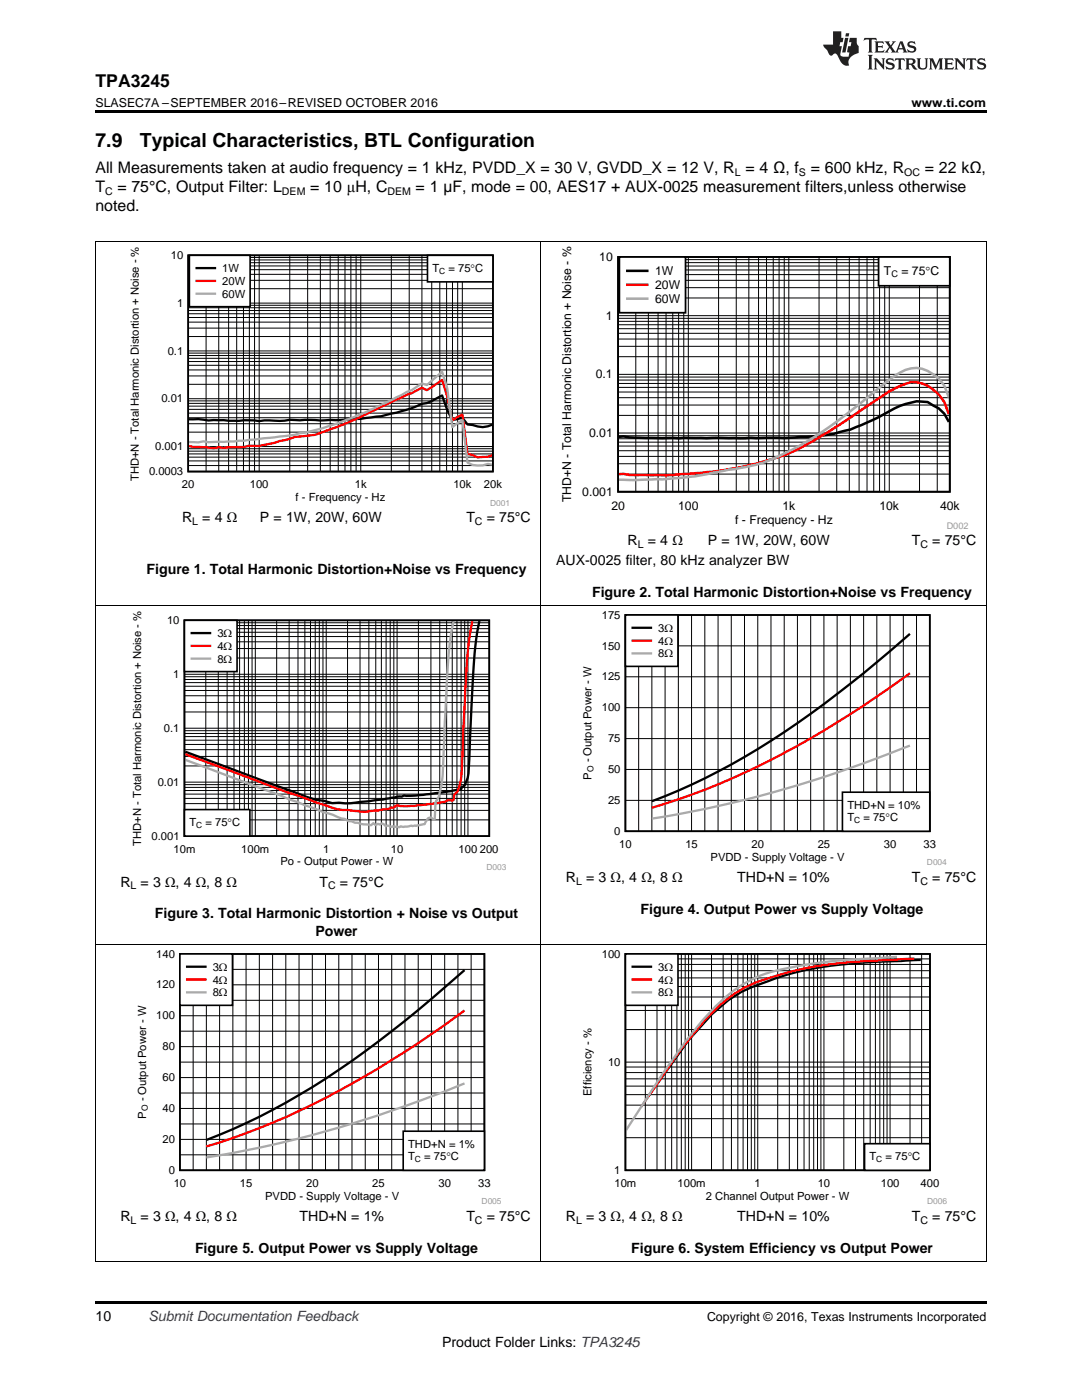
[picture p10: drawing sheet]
<svg xmlns="http://www.w3.org/2000/svg" width="216mm" height="279mm" viewBox="0 0 216 279" stroke-linecap="round" stroke-linejoin="round" font-family="sans-serif">
<path d="M19 259.7h177.8v.5h-177.8z" fill="#000"/>
<path d="M19.1 188.6v63.2M107.9 188.6v63.2M196.8 188.6v63.2M19 251.7h177.8" fill="none" stroke="#000" stroke-width=".2"/>
<path d="M27 189.5h73v50.9h-73z" fill-rule="evenodd" fill="#fff"/>
<path d="M35.9 190.4h60.8v43.2h-60.8z" fill="none" stroke="#000" stroke-width=".33"/>
<g fill="none" stroke="#000" stroke-width=".2">
<path d="M35.9 199.6h60.8M35.9 196.5h60.8M35.9 193.5h60.8M38.5 190.4v43.2M41.2 190.4v43.2M43.8 190.4v43.2M46.5 190.4v43.2M49.1 190.4v43.2M51.7 190.4v43.2M54.4 190.4v43.2M57 190.4v43.2M59.7 190.4v43.2"/>
<path d="M62.3 190.4v43.2M65 190.4v43.2M67.6 190.4v43.2M70.2 190.4v43.2M72.9 190.4v43.2M75.5 190.4v43.2M78.2 190.4v43.2M80.8 190.4v43.2M83.5 190.4v43.2M86.1 190.4v43.2M88.7 190.4v43.2M91.4 190.4v43.2"/>
<path d="M94 190.4v43.2M35.9 218.1h60.8M35.9 215.1h60.8M35.9 212h60.8M35.9 208.9h60.8M35.9 205.8h60.8M35.9 202.7h60.8M35.9 230.5h60.8M35.9 227.4h60.8M35.9 224.3h60.8M35.9 221.2h60.8"/>
</g>
<path d="M92.7 193.6a229.2 229.2 0 0 1-30.4 23.4 121.3 121.3 0 0 1-21.1 10.5" fill="none" stroke="#000" stroke-width=".46"/>
<path d="M92.7 201.7a187 187 0 0 1-41 23.4l-5.2 2-5.3 1.7" fill="none" stroke="#f00" stroke-width=".46"/>
<path d="M92.7 216.2a231 231 0 0 1-51.5 14.8" fill="none" stroke="#aaa" stroke-width=".46"/>
<path d="M80.5 225.8h16.2v7.8h-16.2z" fill-rule="evenodd" fill="#fff"/>
<path d="M80.5 225.8h16.2v7.8h-16.2z" fill="none" stroke="#000" stroke-width=".33"/>
<path d="M35.9 190.4h10.5v10.2h-10.5z" fill-rule="evenodd" fill="#fff"/>
<path d="M35.9 190.4h10.5v10.2h-10.5z" fill="none" stroke="#000" stroke-width=".33"/>
<path d="M37.3 192.9h3.7" fill="none" stroke="#000" stroke-width=".46"/>
<path d="M37.3 195.5h3.7" fill="none" stroke="#f00" stroke-width=".46"/>
<path d="M37.3 198h3.7" fill="none" stroke="#aaa" stroke-width=".46"/>
<path d="M115.9 189.5h73v50.9h-73z" fill-rule="evenodd" fill="#fff"/>
<path d="M124.8 190.4h60.8v43.2h-60.8z" fill="none" stroke="#000" stroke-width=".33"/>
<g fill="none" stroke="#000" stroke-width=".2">
<path d="M124.8 199h60.8M124.8 196.9h60.8M124.8 195.2h60.8M124.8 193.7h60.8M124.8 192.5h60.8M124.8 191.4h60.8M128.8 190.4v43.2M131.1 190.4v43.2M132.7 190.4v43.2M134 190.4v43.2M135.1 190.4v43.2M136 190.4v43.2"/>
<path d="M136.7 190.4v43.2M137.4 190.4v43.2M138 190.4v43.2M142 190.4v43.2M144.3 190.4v43.2M145.9 190.4v43.2M147.2 190.4v43.2M148.3 190.4v43.2M149.2 190.4v43.2M149.9 190.4v43.2M150.6 190.4v43.2M151.2 190.4v43.2"/>
<path d="M155.2 190.4v43.2M157.5 190.4v43.2M159.2 190.4v43.2M160.4 190.4v43.2M161.5 190.4v43.2M162.4 190.4v43.2M163.1 190.4v43.2M163.8 190.4v43.2M164.4 190.4v43.2M168.4 190.4v43.2M170.7 190.4v43.2M172.4 190.4v43.2"/>
<path d="M173.6 190.4v43.2M174.7 190.4v43.2M175.6 190.4v43.2M176.3 190.4v43.2M177 190.4v43.2M177.6 190.4v43.2M181.6 190.4v43.2M183.9 190.4v43.2M185.6 190.4v43.2M124.8 218.5h60.8M124.8 216.8h60.8M124.8 215.3h60.8"/>
<path d="M124.8 214.1h60.8M124.8 212.9h60.8M124.8 212h60.8M124.8 205.5h60.8M124.8 201.7h60.8M124.8 227.1h60.8M124.8 223.3h60.8M124.8 220.6h60.8"/>
</g>
<path d="M183.7 191.6l-9.1 .4-6.1 .4a60.5 60.5 0 0 0-18.5 4.6l-2.1 1-2.5 1.6-3.3 2.8-4.7 5.2-7.9 11" fill="none" stroke="#000" stroke-width=".46"/>
<path d="M182.4 191.3l-9.6 .5-5.8 .5a60.9 60.9 0 0 0-18.5 4.8l-2.1 1.3-2.5 2-3.3 3.3-4.7 5.6-7.9 11.6" fill="none" stroke="#f00" stroke-width=".46"/>
<path d="M179 191l-9.9 .6-6.6 .7a68 68 0 0 0-10.7 2.4 25.7 25.7 0 0 0-9.1 6.2l-2.5 2.8-3.3 4-4.7 6.6-7.3 11.2" fill="none" stroke="#aaa" stroke-width=".46"/>
<path d="M172.5 228.2h13.1v5.4h-13.1z" fill-rule="evenodd" fill="#fff"/>
<path d="M172.5 228.2h13.1v5.4h-13.1z" fill="none" stroke="#000" stroke-width=".33"/>
<path d="M124.8 190.4h10.5v10.2h-10.5z" fill-rule="evenodd" fill="#fff"/>
<path d="M124.8 190.4h10.5v10.2h-10.5z" fill="none" stroke="#000" stroke-width=".33"/>
<path d="M126.2 192.9h3.7" fill="none" stroke="#000" stroke-width=".46"/>
<path d="M126.2 195.5h3.7" fill="none" stroke="#f00" stroke-width=".46"/>
<path d="M126.2 198h3.7" fill="none" stroke="#aaa" stroke-width=".46"/>
<path d="M19.1 120.9v67.7M107.9 120.9v67.7M196.8 120.9v67.7M19 188.5h177.8" fill="none" stroke="#000" stroke-width=".2"/>
<path d="M26 122h75v51.7h-75z" fill-rule="evenodd" fill="#fff"/>
<path d="M36.8 123.8h60.8v43.1h-60.8z" fill="none" stroke="#000" stroke-width=".32"/>
<g fill="none" stroke="#000" stroke-width=".2">
<path d="M36.8 138.9h60.8M36.8 137.8h60.8M36.8 137h60.8M36.8 136.2h60.8M36.8 135.6h60.8M36.8 135.1h60.8M36.8 134.6h60.8M36.8 131.3h60.8M36.8 129.4h60.8M36.8 128.1h60.8M36.8 127h60.8M36.8 126.2h60.8"/>
<path d="M36.8 125.5h60.8M36.8 124.8h60.8M36.8 124.3h60.8M41.1 123.8v43.1M43.6 123.8v43.1M45.3 123.8v43.1M46.7 123.8v43.1M47.8 123.8v43.1M48.8 123.8v43.1M49.6 123.8v43.1M50.3 123.8v43.1M50.9 123.8v43.1"/>
<path d="M55.2 123.8v43.1M57.7 123.8v43.1M59.5 123.8v43.1M60.8 123.8v43.1M62 123.8v43.1M62.9 123.8v43.1M63.7 123.8v43.1M64.4 123.8v43.1M65.1 123.8v43.1M69.3 123.8v43.1M71.8 123.8v43.1M73.6 123.8v43.1"/>
<path d="M75 123.8v43.1M76.1 123.8v43.1M77 123.8v43.1M77.9 123.8v43.1M78.6 123.8v43.1M79.2 123.8v43.1M83.5 123.8v43.1M86 123.8v43.1M87.7 123.8v43.1M89.1 123.8v43.1M90.2 123.8v43.1M91.2 123.8v43.1"/>
<path d="M92 123.8v43.1M92.7 123.8v43.1M93.4 123.8v43.1M36.8 159.3h60.8M36.8 158.5h60.8M36.8 157.8h60.8M36.8 157.1h60.8M36.8 156.6h60.8M36.8 156.1h60.8M36.8 152.9h60.8M36.8 151h60.8M36.8 149.6h60.8"/>
<path d="M36.8 148.6h60.8M36.8 147.7h60.8M36.8 147h60.8M36.8 146.4h60.8M36.8 145.8h60.8M36.8 145.3h60.8M36.8 142.1h60.8M36.8 140.2h60.8M36.8 163.6h60.8M36.8 161.7h60.8M36.8 160.4h60.8"/>
</g>
<path d="M95.7 124l-.2 .6a52.8 52.8 0 0 0-1 7.9l-.9 19.1a7.8 7.8 0 0 1-.6 4.4 1.28 1.28 0 0 1-.8 1.1l-.2 .5-2.1 .3-5.5 .7-2.5 .2h-1.3l-.4 .2h-1l-2.8 .6-4.5 .4a12 12 0 0 1-4.3 .2l-1.3 .1-1.5-.4-1.8-.3-2-.6-24-9" fill="none" stroke="#000" stroke-width=".46"/>
<path d="M94.3 124l-.6 3.2-.5 5.2-.9 18.6a16.1 16.1 0 0 1-.6 5.9 1.8 1.8 0 0 1-1 1.6l-.2 1.2h-1.3l-.6 .3-2.9 .5a25.8 25.8 0 0 1-5.9 .4l-.4-.2-.4 .1-.5 .4-.4-.1-.5 .3-1.6 .2a16.6 16.6 0 0 1-6.6 0 9.4 9.4 0 0 1-4.7-1l-7.6-2.5-20.1-7.6" fill="none" stroke="#f00" stroke-width=".46"/>
<path d="M90.5 124l-.6 3.1-.5 4.7-.9 19.6a26.3 26.3 0 0 1-.9 7.6l-.7 1.2-.2 3.3a.56 .56 0 0 1-.7-.3h-.1a.73 .73 0 0 0-.8 .6l-.4 .7-1.7 .3h-.9l-1.6 .2-.5-.1-.3 .2-.7-.1-.3 .1-.3-.2-.3 .2-.7-.3-.4 .1-.8-.6-.4 .3-.4-.2-.5 .3-.4-.4-.5 .4-4.5-.8-.7-.5-.7-.1-1.7-.7-1.9-.5-27.5-10.5" fill="none" stroke="#aaa" stroke-width=".46"/>
<path d="M36.8 161.6h13.1v5.3h-13.1z" fill-rule="evenodd" fill="#fff"/>
<path d="M36.8 161.6h13.1v5.3h-13.1z" fill="none" stroke="#000" stroke-width=".32"/>
<path d="M36.8 123.8h10.5v10.2h-10.5z" fill-rule="evenodd" fill="#fff"/>
<path d="M36.8 123.8h10.5v10.2h-10.5z" fill="none" stroke="#000" stroke-width=".32"/>
<path d="M38.3 126.3h3.6" fill="none" stroke="#000" stroke-width=".46"/>
<path d="M38.3 128.9h3.6" fill="none" stroke="#f00" stroke-width=".46"/>
<path d="M38.3 131.4h3.6" fill="none" stroke="#aaa" stroke-width=".46"/>
<path d="M115.9 121.9h73v50.9h-73z" fill-rule="evenodd" fill="#fff"/>
<path d="M124.8 122.7h60.7v43.2h-60.7z" fill="none" stroke="#000" stroke-width=".33"/>
<g fill="none" stroke="#000" stroke-width=".2">
<path d="M124.8 135.1h60.7M124.8 128.9h60.7M127.4 122.7v43.2M130.1 122.7v43.2M132.7 122.7v43.2M135.4 122.7v43.2M138 122.7v43.2M140.6 122.7v43.2M143.3 122.7v43.2M145.9 122.7v43.2M148.6 122.7v43.2M151.2 122.7v43.2"/>
<path d="M153.8 122.7v43.2M156.5 122.7v43.2M159.1 122.7v43.2M161.8 122.7v43.2M164.4 122.7v43.2M167 122.7v43.2M169.7 122.7v43.2M172.3 122.7v43.2M175 122.7v43.2M177.6 122.7v43.2M180.2 122.7v43.2M182.9 122.7v43.2"/>
<path d="M124.8 159.7h60.7M124.8 153.6h60.7M124.8 147.4h60.7M124.8 141.2h60.7"/>
</g>
<path d="M181.6 126.5a207.2 207.2 0 0 1-35.7 26.1l-5.3 2.7a110.2 110.2 0 0 1-10.5 4.6" fill="none" stroke="#000" stroke-width=".46"/>
<path d="M181.6 134.4a179.9 179.9 0 0 1-43.6 24.2l-7.9 2.6" fill="none" stroke="#f00" stroke-width=".46"/>
<path d="M181.6 148.8a235.3 235.3 0 0 1-51.5 14.6" fill="none" stroke="#aaa" stroke-width=".46"/>
<path d="M168.1 158.1h17.4v7.8h-17.4z" fill-rule="evenodd" fill="#fff"/>
<path d="M168.1 158.1h17.4v7.8h-17.4z" fill="none" stroke="#000" stroke-width=".33"/>
<path d="M124.8 122.7h10.5v10.3h-10.5z" fill-rule="evenodd" fill="#fff"/>
<path d="M124.8 122.7h10.5v10.3h-10.5z" fill="none" stroke="#000" stroke-width=".33"/>
<path d="M126.2 125.3h3.7" fill="none" stroke="#000" stroke-width=".46"/>
<path d="M126.2 127.8h3.7" fill="none" stroke="#f00" stroke-width=".46"/>
<path d="M126.2 130.4h3.7" fill="none" stroke="#aaa" stroke-width=".46"/>
<path d="M19.1 48.2v72.7M107.9 48.2v72.7M196.8 48.2v72.7M19 120.9h177.8" fill="none" stroke="#000" stroke-width=".2"/>
<path d="M111.6 49.3h81.6v56.3h-81.6z" fill-rule="evenodd" fill="#fff"/>
<path d="M123.3 51.3h66.2v46.8h-66.2z" fill="none" stroke="#000" stroke-width=".35"/>
<g fill="none" stroke="#000" stroke-width=".2">
<path d="M123.3 59.5h66.2M123.3 57.4h66.2M123.3 55.9h66.2M123.3 54.8h66.2M123.3 53.9h66.2M123.3 53.1h66.2M123.3 52.4h66.2M123.3 51.8h66.2M126.9 51.3v46.8M129.4 51.3v46.8M131.3 51.3v46.8M132.9 51.3v46.8"/>
<path d="M134.2 51.3v46.8M135.4 51.3v46.8M136.4 51.3v46.8M137.3 51.3v46.8M143.4 51.3v46.8M146.9 51.3v46.8M149.4 51.3v46.8M151.4 51.3v46.8M153 51.3v46.8M154.3 51.3v46.8M155.5 51.3v46.8M156.5 51.3v46.8"/>
<path d="M157.4 51.3v46.8M163.4 51.3v46.8M167 51.3v46.8M169.5 51.3v46.8M171.4 51.3v46.8M173 51.3v46.8M174.3 51.3v46.8M175.5 51.3v46.8M176.5 51.3v46.8M177.4 51.3v46.8M183.5 51.3v46.8M187 51.3v46.8"/>
<path d="M123.3 79.4h66.2M123.3 78.2h66.2M123.3 77.3h66.2M123.3 76.5h66.2M123.3 75.8h66.2M123.3 75.2h66.2M123.3 74.7h66.2M123.3 71.2h66.2M123.3 69.1h66.2M123.3 67.7h66.2M123.3 66.5h66.2M123.3 65.6h66.2"/>
<path d="M123.3 64.8h66.2M123.3 64.1h66.2M123.3 63.5h66.2M123.3 63h66.2M123.3 94.6h66.2M123.3 92.6h66.2M123.3 91.1h66.2M123.3 90h66.2M123.3 89h66.2M123.3 88.2h66.2M123.3 87.6h66.2M123.3 87h66.2"/>
<path d="M123.3 86.4h66.2M123.3 82.9h66.2M123.3 80.8h66.2"/>
</g>
<path d="M189.3 84.2l-.9-1.6-1.1-1.1-2.2-1.3a8.4 8.4 0 0 0-5.5 .8 76 76 0 0 1-9.9 4.7 33.3 33.3 0 0 1-10 1.5l-3.3 .2h-23.1a65.1 65.1 0 0 1-8.9-.3l-.9 .1" fill="none" stroke="#000" stroke-width=".5"/>
<path d="M189.3 82.7a7.9 7.9 0 0 0-7.5-6.5 24.2 24.2 0 0 0-7.7 4.1l-6.6 4.5a57.8 57.8 0 0 1-12.2 6.4 74.2 74.2 0 0 1-19.8 3.5l-2.2 .1h-3.3l-6.5-.2" fill="none" stroke="#f00" stroke-width=".5"/>
<path d="M189.3 79.3a7.6 7.6 0 0 0-6.4-5.9 7.2 7.2 0 0 0-4.4 1.6l-1.1 .8a127.8 127.8 0 0 1-17.7 13 35.2 35.2 0 0 1-12.1 4.6l-2.2 .3a72.7 72.7 0 0 1-17.6 2.1l-4.3-.1" fill="none" stroke="#aaa" stroke-width=".5"/>
<path d="M175.3 51.3h14.2v5.7h-14.2z" fill-rule="evenodd" fill="#fff"/>
<path d="M175.3 51.3h14.2v5.7h-14.2z" fill="none" stroke="#000" stroke-width=".35"/>
<path d="M123.6 51.3h13.2v11.1h-13.2z" fill-rule="evenodd" fill="#fff"/>
<path d="M123.6 51.3h13.2v11.1h-13.2z" fill="none" stroke="#000" stroke-width=".35"/>
<path d="M125.2 54.1h4" fill="none" stroke="#000" stroke-width=".5"/>
<path d="M125.2 56.8h4" fill="none" stroke="#f00" stroke-width=".5"/>
<path d="M125.2 59.6h4" fill="none" stroke="#aaa" stroke-width=".5"/>
<path d="M25.5 49.3h75.9v51.7h-75.9z" fill-rule="evenodd" fill="#fff"/>
<path d="M37.6 51h60.8v43.1h-60.8z" fill="none" stroke="#000" stroke-width=".33"/>
<g fill="none" stroke="#000" stroke-width=".2">
<path d="M37.6 57.6h60.8M37.6 55.9h60.8M37.6 54.8h60.8M37.6 53.8h60.8M37.6 53.1h60.8M37.6 52.4h60.8M37.6 51.9h60.8M37.6 51.4h60.8M41.1 51v43.1M43.6 51v43.1M45.6 51v43.1M47.2 51v43.1"/>
<path d="M48.6 51v43.1M49.8 51v43.1M50.8 51v43.1M51.7 51v43.1M57.8 51v43.1M61.4 51v43.1M63.9 51v43.1M65.9 51v43.1M67.5 51v43.1M68.8 51v43.1M70 51v43.1M71.1 51v43.1"/>
<path d="M72 51v43.1M78.1 51v43.1M81.7 51v43.1M84.2 51v43.1M86.1 51v43.1M87.8 51v43.1M89.1 51v43.1M90.3 51v43.1M91.3 51v43.1M92.3 51v43.1M37.6 79.6h60.8M37.6 76.7h60.8"/>
<path d="M37.6 75h60.8M37.6 73.8h60.8M37.6 72.9h60.8M37.6 72.2h60.8M37.6 71.5h60.8M37.6 71h60.8M37.6 70.5h60.8M37.6 70h60.8M37.6 67.2h60.8M37.6 65.5h60.8M37.6 64.3h60.8M37.6 63.4h60.8"/>
<path d="M37.6 62.6h60.8M37.6 62h60.8M37.6 61.4h60.8M37.6 60.9h60.8M37.6 60.5h60.8M37.6 92.9h60.8M37.6 92h60.8M37.6 91.2h60.8M37.6 90.6h60.8M37.6 90h60.8M37.6 89.6h60.8M37.6 89.1h60.8"/>
<path d="M37.6 86.2h60.8M37.6 84.6h60.8M37.6 83.4h60.8M37.6 82.4h60.8M37.6 81.7h60.8M37.6 81.1h60.8M37.6 80.5h60.8M37.6 80h60.8"/>
</g>
<path d="M37.7 83.7a12.7 12.7 0 0 1 3.9 .2l3-.1 3.1 .2 1-.1 3 .1 2.1-.1a12.3 12.3 0 0 0 4-.1 126 126 0 0 0 16.2-.5l1-.1a32.9 32.9 0 0 0 9.2-2.6 10 10 0 0 0 4-1.7l1 2.9 1.1 2 2-.4 1 1.3 1 .1a4.4 4.4 0 0 0 3.9 0" fill="none" stroke="#000" stroke-width=".46"/>
<path d="M37.7 89a46.5 46.5 0 0 0 9 .2h2l1-.3a16 16 0 0 0 6.1-.9l1-.1a9.7 9.7 0 0 1 4.1-.9 8.7 8.7 0 0 0 4-1 117.6 117.6 0 0 0 14.2-6.3l3-1.2 2.1-1.1 1 .5 3-2.1 1 3.3 1.1 4.8 2-1.2 1 7.9 1 .2 1 .5 2-.1 .9-.3" fill="none" stroke="#f00" stroke-width=".46"/>
<path d="M37.7 88.2l1.9 .1 1-.2 1 .2 1-.1a139.4 139.4 0 0 0 18.3-1.8 83.1 83.1 0 0 0 20.2-8.2l1-.3 2.1-1.4 1 .3 3-2.6 1 3.3 1.1 7.8 2-1.4 1 8.4a4.9 4.9 0 0 0 4 .3l.9 .1" fill="none" stroke="#aaa" stroke-width=".46"/>
<path d="M85.3 51h13.1v5.3h-13.1z" fill-rule="evenodd" fill="#fff"/>
<path d="M85.3 51h13.1v5.3h-13.1z" fill="none" stroke="#000" stroke-width=".33"/>
<path d="M37.8 51h12.1v10.2h-12.1z" fill-rule="evenodd" fill="#fff"/>
<path d="M37.8 51h12.1v10.2h-12.1z" fill="none" stroke="#000" stroke-width=".33"/>
<path d="M39.2 53.5h3.7" fill="none" stroke="#000" stroke-width=".46"/>
<path d="M39.2 56.1h3.7" fill="none" stroke="#f00" stroke-width=".46"/>
<path d="M39.2 58.6h3.7" fill="none" stroke="#aaa" stroke-width=".46"/>
<path d="M19 48.1h177.8" fill="none" stroke="#000" stroke-width=".2"/>
<path d="M19 22h177.8v.5h-177.8z" fill="#000"/>
<g fill="#231f20">
<path d="M172.5 7.6l-.1 .5 .4-.2h.6v.1v2.1l-.2 .4h.9l-.2-.4v-2.1l.1-.1h.5l.5 .2-.2-.5zM174.5 8.3l.2 .3v1.5l-.2 .4h1.8l.2-.6a1.04 1.04 0 0 1-1.3 .2v-.7h.6l.3 .2v-.6l-.3 .2h-.6v-.6l.8-.1 .4 .3-.2-.5zM176.5 8.3l.9 1.1-.9 1.1h.8l-.2-.2 .4-.7 .5 .7-.2 .2h1.5l-.2-.2 .2-.4h.9l.1 .4-.2 .2h1l-.3-.3-.7-1.9h-.5l-.9 2-.8-1 .9-1h-.8l.1 .3-.4 .5-.3-.6 .1-.2zM179.7 8.6l.4 1h-.7zM181.3 8.4a.63 .63 0 0 0-.2 .7 .63 .63 0 0 0 .6 .4l.6 .2 .1 .2a.75 .75 0 0 1-.7 .4 .75 .75 0 0 1-.6-.5l.1 .7 .1-.1a1.11 1.11 0 0 0 1.5-.6 1.13 1.13 0 0 0-1.2-.8l-.1-.4a1.04 1.04 0 0 1 1.2 .2l-.2-.5-.2 .1-.4-.2zM173.2 10.9l.2 .4v2.2l-.2 .4h1l-.3-.4v-2.2l.3-.4zM174.3 11.6l.3 .4v1.5l-.3 .4h.8l-.2-.4v-1.3l1.5 1.7v-1.9l.2-.4h-.7l.2 .4v.9l-1.1-1.3zM177 11.8a.62 .62 0 0 0-.2 .7 .62 .62 0 0 0 .6 .4l.6 .1 .1 .3a.76 .76 0 0 1-.7 .3 .76 .76 0 0 1-.7-.4l.2 .7 .1-.1a1.11 1.11 0 0 0 1.5-.6 1.13 1.13 0 0 0-1.2-.8l-.1-.4a1.04 1.04 0 0 1 1.2 .2l-.2-.6-.2 .1-.5-.1zM178.7 11.6l-.2 .6a.61 .61 0 0 1 .8-.3v1.6l-.2 .4h.9l-.2-.4v-1.6a.63 .63 0 0 1 .7 .3l-.1-.6zM180.6 11.6l.3 .4v1.5l-.3 .4h1l-.2-.2-.1-.8 .6 .2a.76 .76 0 0 0 1.2 .7l-1-1a.58 .58 0 0 0 .6-.5 .58 .58 0 0 0-.5-.6zM181.4 11.9h.1a.45 .45 0 0 1 .5 .1 .45 .45 0 0 1 .1 .5l-.8 .2zM182.9 11.6l.2 .2a2.17 2.17 0 0 0 .3 1.9 .99 .99 0 0 0 1.6-.6v-1.1l.2-.4h-.7l.2 .2a1.92 1.92 0 0 1-.2 1.8 .6 .6 0 0 1-.9-.5v-1.1l.2-.4zM185.4 11.6l.2 .4v1.5l-.2 .4h.7l-.2-.4v-1.4l.8 1.8 .8-1.8v1.4l-.2 .4h.9l-.2-.4v-1.5l.2-.4h-.8l-.6 1.5-.6-1.5zM188.4 11.6l.2 .4v1.5l-.2 .4h1.8l.1-.6a1.04 1.04 0 0 1-1.2 .1v-.6h.5l.4 .2v-.6l-.4 .2h-.5v-.7h.8l.3 .3-.1-.6zM190.5 11.6l.2 .4v1.5l-.2 .4h.7l-.2-.4v-1.3l1.5 1.7v-1.9l.2-.4h-.7l.2 .4v.9l-1.1-1.3zM192.9 11.6l-.1 .6a.61 .61 0 0 1 .7-.3l.1 1.6-.3 .4h1l-.3-.4 .1-1.6a.63 .63 0 0 1 .7 .3l-.1-.6zM195.2 11.8a.62 .62 0 0 0-.2 .7 .62 .62 0 0 0 .6 .4l.6 .1 .1 .3a.76 .76 0 0 1-.7 .3 .76 .76 0 0 1-.6-.4l.1 .7 .1-.1a1.11 1.11 0 0 0 1.6-.6 1.13 1.13 0 0 0-1.3-.8l-.1-.4a1.04 1.04 0 0 1 1.2 .2l-.1-.6-.2 .1-.5-.1z"/>
<path d="M166.2 6.3v2.6h-1.9v.4l.8 .9a.91 .91 0 0 0 1 .8 .56 .56 0 0 1 .5-.3 .56 .56 0 0 1 .5 .3l.4 .8a1.53 1.53 0 0 0 1.9 1.2 1.54 1.54 0 0 1 1-2.1l.9-.3v-1.4a1.52 1.52 0 0 1-.4-1.6h-1.3l-.2 .8h.5l-.2 .8h-.5l-.1 1v.2l.4 .1-.2 .8a1.93 1.93 0 0 1-1.6-.3l.3-1.8h-.5l.2-.8h.4l.2-.8h-.4v-1.3zM168.6 7.6l-.6 2.9h.7l.6-2.9zM168.8 6.6l-.1 .7h.6l.2-.7z"/>
</g>
<g font-size="3.9">
<text x="19" y="29.3">7.9</text>
<text x="27.9" y="29.3">Typical Characteristics, BTL Configuration</text>
</g>
<text font-size="3.5" x="19" y="17.3">TPA3245</text>
<g font-size="3.2">
<text x="19" y="34.4">All Measurements taken at audio frequency = 1 kHz, PVDD_X = 30 V, GVDD_X = 12 V, R = 4 Ω, f</text>
<text x="161.8" y="34.4">= 600 kHz, R</text>
<text x="184.5" y="34.4">= 22 kΩ,</text>
<text x="19" y="38.3">T</text>
<text x="23.4" y="38.3">= 75°C, Output Filter: L</text>
<text x="61.9" y="38.3">= 10 μH, C</text>
<text x="82.9" y="38.3">= 1 µF, mode = 00, AES17 + AUX-0025 measurement filters,unless otherwise</text>
<text x="19" y="42.2">noted.</text>
</g>
<g font-size="2.8">
<text x="36.3" y="104.2">R</text>
<text x="40.4" y="104.2">= 4 Ω</text>
<text x="51.9" y="104.2">P = 1W, 20W, 60W</text>
<text x="93.1" y="104.2">T</text>
<text x="97.1" y="104.2">= 75°C</text>
<text x="111" y="112.8">AUX-0025 filter, 80 kHz analyzer BW</text>
<text x="125.2" y="108.8">R</text>
<text x="129.3" y="108.8">= 4 Ω</text>
<text x="141.3" y="108.8">P = 1W, 20W, 60W</text>
<text x="182" y="108.8">T</text>
<text x="186" y="108.8">= 75°C</text>
<text x="29.2" y="114.5">Figure 1. Total Harmonic Distortion+Noise vs Frequency</text>
<text x="118.1" y="119.2">Figure 2. Total Harmonic Distortion+Noise vs Frequency</text>
<text x="24" y="177">R</text>
<text x="28" y="177">= 3 Ω, 4 Ω, 8 Ω</text>
<text x="63.8" y="177">T</text>
<text x="67.8" y="177">= 75°C</text>
<text x="112.9" y="176">R</text>
<text x="116.9" y="176">= 3 Ω, 4 Ω, 8 Ω</text>
<text x="147.1" y="176">THD+N = 10%</text>
<text x="182" y="176">T</text>
<text x="186" y="176">= 75°C</text>
<text x="30.9" y="183.3">Figure 3. Total Harmonic Distortion + Noise vs Output</text>
<text x="127.8" y="182.4">Figure 4. Output Power vs Supply Voltage</text>
<text x="62.9" y="186.8">Power</text>
<text x="24" y="243.7">R</text>
<text x="28" y="243.7">= 3 Ω, 4 Ω, 8 Ω</text>
<text x="59.8" y="243.7">THD+N = 1%</text>
<text x="93.1" y="243.7">T</text>
<text x="97.1" y="243.7">= 75°C</text>
<text x="112.9" y="243.7">R</text>
<text x="116.9" y="243.7">= 3 Ω, 4 Ω, 8 Ω</text>
<text x="147.1" y="243.7">THD+N = 10%</text>
<text x="182" y="243.7">T</text>
<text x="186" y="243.7">= 75°C</text>
<text x="38.9" y="250">Figure 5. Output Power vs Supply Voltage</text>
<text x="125.9" y="250">Figure 6. System Efficiency vs Output Power</text>
<text x="19" y="263.6">10</text>
<text x="88.2" y="268.9">Product Folder Links: TPA3245</text>
</g>
<text font-size="2.8" fill="#0000c8" x="29.6" y="263.6">Submit Documentation Feedback</text>
<g font-size="2.5">
<text x="19" y="21.4">SLASEC7A –SEPTEMBER 2016–REVISED OCTOBER 2016</text>
<text x="181.9" y="21.4">www.ti.com</text>
<text x="141.1" y="263.6">Copyright © 2016, Texas Instruments Incorporated</text>
</g>
<g font-size="2.4">
<text x="119.6" y="52.1">10</text>
<text x="130.7" y="54.9">1W</text>
<text x="130.7" y="57.7">20W</text>
<text x="176.4" y="54.9">T</text>
<text x="179.9" y="54.9">= 75qC</text>
<text x="120.9" y="63.8">1</text>
<text x="130.7" y="60.5">60W</text>
<text x="118.9" y="75.5">0.1</text>
<text x="117.5" y="87.2">0.01</text>
<text x="113.9" y="100.2" transform="rotate(-90 113.9 100.2)">THD+N - Total Harmonic Distortion + Noise - %</text>
<text x="116.2" y="98.9">0.001</text>
<text x="122" y="101.7">20</text>
<text x="135.3" y="101.7">100</text>
<text x="156.1" y="101.7">1k</text>
<text x="175.5" y="101.7">10k</text>
<text x="187.6" y="101.7">40k</text>
<text x="146.7" y="104.5">f - Frequency - Hz</text>
</g>
<g font-size="2.2">
<text x="34.1" y="51.7">10</text>
<text x="44.3" y="54.3">1W</text>
<text x="44.3" y="56.8">20W</text>
<text x="44.3" y="59.4">60W</text>
<text x="86.3" y="54.2">T</text>
<text x="89.5" y="54.2">= 75qC</text>
<text x="35.3" y="61.2">1</text>
<text x="33.5" y="70.8">0.1</text>
<text x="32.2" y="80.3">0.01</text>
<text x="31" y="89.8">0.001</text>
<text x="29.7" y="94.8">0.0003</text>
<text x="27.7" y="96" transform="rotate(-90 27.7 96)">THD+N - Total Harmonic Distortion + Noise - %</text>
<text x="36.3" y="97.4">20</text>
<text x="49.9" y="97.4">100</text>
<text x="59" y="99.9">f - Frequency - Hz</text>
<text x="70.8" y="97.4">1k</text>
<text x="90.5" y="97.4">10k</text>
<text x="96.6" y="97.4">20k</text>
<text x="33.3" y="124.5">10</text>
<text x="120.1" y="123.5">175</text>
<text x="43.4" y="127.1">3:</text>
<text x="43.4" y="129.7">4:</text>
<text x="120.1" y="129.6">150</text>
<text x="131.3" y="126.1">3:</text>
<text x="131.3" y="128.6">4:</text>
<text x="131.3" y="131.2">8:</text>
<text x="34.6" y="135.3">1</text>
<text x="43.4" y="132.2">8:</text>
<text x="120.1" y="135.8">125</text>
<text x="120.1" y="142">100</text>
<text x="32.7" y="146.1">0.1</text>
<text x="121.3" y="148.1">75</text>
<text x="118" y="155.6" transform="rotate(-90 118 155.6)">P</text>
<text x="118" y="152.2" transform="rotate(-90 118 152.2)">- Output Power - W</text>
<text x="121.3" y="154.3">50</text>
<text x="31.5" y="156.8">0.01</text>
<text x="121.3" y="160.5">25</text>
<text x="169.1" y="161.4">THD+N = 10%</text>
<text x="30.2" y="167.6">0.001</text>
<text x="37.8" y="164.9">T</text>
<text x="41" y="164.9">= 75</text>
<text x="45.4" y="164.9">qC</text>
<text x="122.6" y="166.6">0</text>
<text x="169.1" y="163.9">T</text>
<text x="172.3" y="163.9">= 75qC</text>
<text x="28.2" y="168.8" transform="rotate(-90 28.2 168.8)">THD+N - Total Harmonic Distortion + Noise - %</text>
<text x="34.6" y="170.1">10m</text>
<text x="48.2" y="170.1">100m</text>
<text x="56" y="172.7">Po - Output Power - W</text>
<text x="64.5" y="170.1">1</text>
<text x="78" y="170.1">10</text>
<text x="91.5" y="170.1">100 200</text>
<text x="123.6" y="169.2">10</text>
<text x="136.8" y="169.2">15</text>
<text x="141.8" y="171.7">PVDD - Supply Voltage - V</text>
<text x="150" y="169.2">20</text>
<text x="163.2" y="169.2">25</text>
<text x="176.4" y="169.2">30</text>
<text x="184.3" y="169.2">33</text>
<text x="31.2" y="191.1">140</text>
<text x="120.1" y="191.1">100</text>
<text x="31.2" y="197.3">120</text>
<text x="42.4" y="193.7">3:</text>
<text x="42.4" y="196.3">4:</text>
<text x="131.3" y="193.7">3:</text>
<text x="131.3" y="196.3">4:</text>
<text x="31.2" y="203.4">100</text>
<text x="42.4" y="198.8">8:</text>
<text x="131.3" y="198.8">8:</text>
<text x="32.4" y="209.6">80</text>
<text x="32.4" y="215.8">60</text>
<text x="121.3" y="212.7">10</text>
<text x="29.1" y="219.8" transform="rotate(-90 29.1 219.8)">- Output Power - W</text>
<text x="32.4" y="221.9">40</text>
<text x="118" y="218.7" transform="rotate(-90 118 218.7)">Efficiency - %</text>
<text x="29.1" y="223.2" transform="rotate(-90 29.1 223.2)">P</text>
<text x="32.4" y="228.1">20</text>
<text x="81.4" y="229">THD+N = 1%</text>
<text x="81.4" y="231.5">T</text>
<text x="84.6" y="231.5">= 75</text>
<text x="89.1" y="231.5">qC</text>
<text x="173.5" y="231.5">T</text>
<text x="176.7" y="231.5">= 75q</text>
<text x="182" y="231.5">C</text>
<text x="33.7" y="234.3">0</text>
<text x="34.7" y="236.8">10</text>
<text x="47.9" y="236.8">15</text>
<text x="52.9" y="239.4">PVDD - Supply Voltage - V</text>
<text x="61.1" y="236.8">20</text>
<text x="74.3" y="236.8">25</text>
<text x="87.5" y="236.8">30</text>
<text x="95.4" y="236.8">33</text>
<text x="122.6" y="234.3">1</text>
<text x="122.6" y="236.8">10m</text>
<text x="135.2" y="236.8">100m</text>
<text x="140.9" y="239.4">2 Channel Output Power - W</text>
<text x="150.6" y="236.8">1</text>
<text x="163.2" y="236.8">10</text>
<text x="175.7" y="236.8">100</text>
<text x="183.7" y="236.8">400</text>
</g>
<g font-size="2.1">
<text x="146.7" y="35.1">L</text>
<text x="159.4" y="35.1">S</text>
<text x="180.4" y="35.1">OC</text>
<text x="21" y="38.9">C</text>
<text x="56.3" y="38.9">DEM</text>
<text x="77.3" y="38.9">DEM</text>
<text x="38.3" y="104.8">L</text>
<text x="94.8" y="104.8">C</text>
<text x="127.2" y="109.4">L</text>
<text x="183.7" y="109.4">C</text>
<text x="26" y="177.5">L</text>
<text x="65.5" y="177.5">C</text>
<text x="114.9" y="176.6">L</text>
<text x="183.7" y="176.6">C</text>
<text x="26" y="244.2">L</text>
<text x="94.8" y="244.2">C</text>
<text x="114.9" y="244.2">L</text>
<text x="183.7" y="244.2">C</text>
</g>
<text font-size="1.8" x="177.9" y="55.3">C</text>
<text font-size="1.8" fill="#999" x="188.9" y="105.5">D002</text>
<g font-size="1.7">
<text x="87.6" y="54.6">C</text>
<text x="118.4" y="154.1" transform="rotate(-90 118.4 154.1)">O</text>
<text x="39.2" y="165.2">C</text>
<text x="170.4" y="164.3">C</text>
<text x="29.5" y="221.8" transform="rotate(-90 29.5 221.8)">O</text>
<text x="82.8" y="231.9">C</text>
<text x="174.9" y="231.9">C</text>
</g>
<g font-size="1.7" fill="#999">
<text x="97.8" y="100.9">D001</text>
<text x="97.1" y="173.7">D003</text>
<text x="185" y="172.7">D004</text>
<text x="96.1" y="240.4">D005</text>
<text x="185" y="240.4">D006</text>
</g>
</svg>
